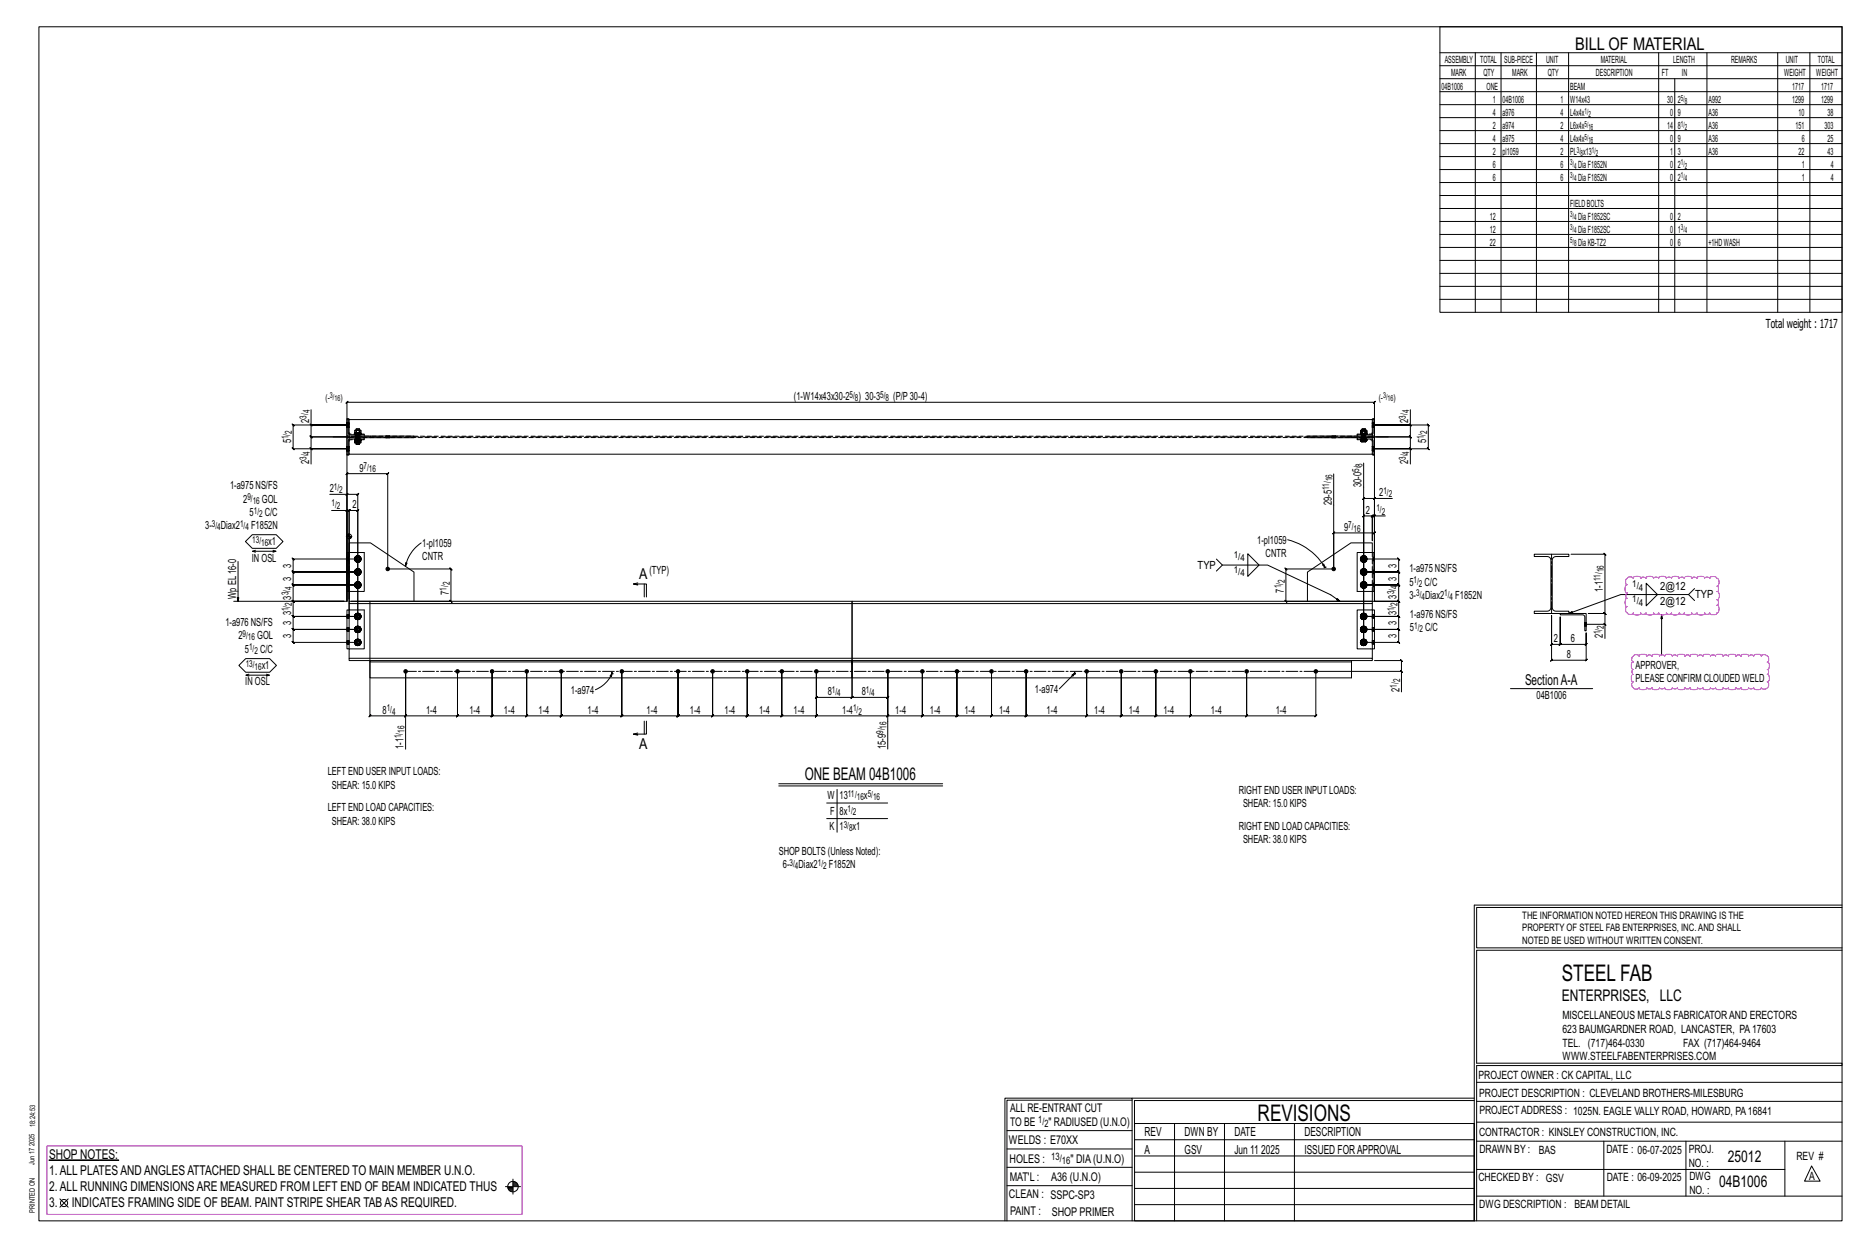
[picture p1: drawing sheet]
<svg xmlns="http://www.w3.org/2000/svg" width="914mm" height="610mm" viewBox="0 0 914 610" stroke-linecap="round" stroke-linejoin="round" font-family="sans-serif">
<g fill="#000" stroke="#000" stroke-width=".49">
<path d="M24 568h34z"/>
<circle cx="190" cy="278" r=".9"/>
<circle cx="653" cy="278" r=".9"/>
<circle cx="199" cy="328" r=".9"/>
<circle cx="224" cy="328" r=".9"/>
<circle cx="241" cy="328" r=".9"/>
<circle cx="258" cy="328" r=".9"/>
<circle cx="275" cy="328" r=".9"/>
<circle cx="304" cy="328" r=".9"/>
<circle cx="332" cy="328" r=".9"/>
<circle cx="349" cy="328" r=".9"/>
<circle cx="366" cy="328" r=".9"/>
<circle cx="383" cy="328" r=".9"/>
<circle cx="400" cy="328" r=".9"/>
<circle cx="435" cy="328" r=".9"/>
<circle cx="451" cy="328" r=".9"/>
<circle cx="468" cy="328" r=".9"/>
<circle cx="485" cy="328" r=".9"/>
<circle cx="502" cy="328" r=".9"/>
<circle cx="532" cy="328" r=".9"/>
<circle cx="549" cy="328" r=".9"/>
<circle cx="566" cy="328" r=".9"/>
<circle cx="583" cy="328" r=".9"/>
<circle cx="610" cy="328" r=".9"/>
<circle cx="644" cy="328" r=".9"/>
</g>
<g fill="none" stroke="#000" stroke-width=".49">
<path d="M19 13h883v584h-883zM705 13h197v140h-197zM705 26h197M705 32h197M705 39h197M722 26v127M735 26v127M752 26v127M768 26v127M812 26v127M820 39v114M836 26v127"/>
<path d="M870 26v127M886 26v127M705 45h197M705 51h197M705 58h197M705 64h197M705 70h197M705 77h197M705 83h197M705 89h197M705 96h197M705 102h197"/>
<path d="M705 108h197M705 115h197M705 121h197M705 127h197M705 134h197M705 140h197M705 146h197M152 219l1 1zM152 207l1 1zM152 200v8h18h-27v-1l1 1h-1v12v-1l1 1h-1h27h-18v7M152 208v6v-1l1 1h-1h18h-18v-1l1 1h-1v6M170 219h.1"/>
<path d="M170 207h.1M170 209h.1M170 218h.1M170 213h1h-1v-8h1v7l7 1M171 205h.1M171 219h.1M171 207h.1M171 209h.1M171 213h10v1h-10zM171 214h-1v9h1v-8h7v-1M171 213v-8h501v8M171 215v7h501v-7"/>
<path d="M171 214h-1M171 218h.1M174 212h3zM174 215h3zM174 215v1zM174 212v1zM174 212v-2v2M174 215v2v-2M174 216h.1M174 215v1M174 213h.1M174 215h1v1h-1"/>
<path d="M174 212l1 1M174 212h.1M174 214h.1M174 215h.1M174 216h1h1M174 212l2 1M175 216v-1h1v2h-2h2M175 212h1M175 216l1-1v1M175 212l1 1v-1M176 212h1M176 210h1v2"/>
<path d="M176 210h-2h2v2M176 212h.1M176 213h.1M176 214h.1M176 215h.1M176 215l1 1M177 216h-1M177 216v-1v2h-1M177 212l-1 1M177 212v1M181 213h22v1h-22M189 213h.1"/>
<path d="M189 214h.1M191 213h.1M191 214h.1M652 213h.1M652 214h.1M654 213h.1M654 214h.1M661 213h11v1h-11zM661 213h-21v1h21M664 213l8-1v-7h1v8h-1h1M664 214v1h8v8h1v-9h-1M666 212h3z"/>
<path d="M666 215v1zM666 215h.1M666 212v-2h1v2M666 212v-1h1v1M666 215l1 1M666 215h1v1h-1h1h-1M666 215h1h-1l1 1-1-1M667 212h.1M667 213h.1M667 214h.1M667 215h.1M667 216h2h-1"/>
<path d="M667 216v-1h2l-1 1M667 212l-1 1h3v-1M667 215h1M668 216l1-1-1 1M668 215l-1 1M668 210h1v2M668 211h1v1M668 211v-1h-1h1v2M668 210h-1v1h1v1M668 212h.1M668 213h.1M668 214h.1"/>
<path d="M668 215h.1M669 215v1M669 215h.1M669 216h-1M669 215l-1 1M672 209h.1M672 218h.1M672 207h.1M672 214h1M672 219h.1M672 205h.1M673 219h.1"/>
<path d="M673 207h.1M673 209h.1M673 218h.1M690 207l1 1zM690 219l1 1zM690 200v8h-17h26v-1l1 1h-1v12v-1l1 1h-1h-26h17v7M690 208v6v-1l1 1h-1h-17h17v-1l1 1h-1v6M170 221h.1M171 221h.1M171 222v1M653 232v46M668 227v87"/>
<path d="M672 221h.1M672 222v1M673 221h.1M161 242h9v52h-56M162 250h8v44M170 242h-1l1-1zM170 250h1h-1l1-1v1v52M170 242h5l1-1-1 1v72h-32l1 1-1-1v-6h1l-1-1v1h32h-32h1l-1-1v1v-6h1l-1-1v1h32h-32h1l-1-1v1v-8l1 1-1-1h25h-25l1 1-1-1v-8l1 1-1-1h32h-32l1 1-1-1v-6h1l-1-1v1h32h-32h1l-1-1v1v-7l1 1-1-1h32M170 249l-1 1zM672 244l1-1zM673 252l-1 1zM673 244h-5v-1l-1 1h1v70"/>
<path d="M673 252h-1l-1 1 1-1v13v-13l-1 1 1-1h-4l-1 1 1-1v34M678 252h-5v17M682 244h-9v50M117 275v19M120 265l3-3h12l4 3-4 3h-12zM124 270h11h-1M125 269l-1 1h1M134 269l1 1M170 262h2M170 270h1v19h-1zM170 262h.1M170 261v1"/>
<path d="M171 270h7v19h-7M171 261v1M171 261v32v-43h-1l1-1v1h4l1-1-1 1v52M171 270v-4h10l22 14v14M171 262v2M172 262v1M174 279h2l1 1-1 1h-2v-1zM174 272h2l1 1-1 2h-2v-2zM199 275l-1 2zM206 266a18 18 0 0 0-8 11M595 274l3 2h22l31 15 5 3M598 276l-3 3"/>
<path d="M611 271l5 5-5 6zM630 264a30 30 0 0 1 19 14M647 276h1l1 2zM649 278h-1M649 277v1M653 278h-24l1 1-1-1v16l1 1-1-1h44M653 278v-17h-1l1-1v1h20h-1l1-1v1v33M666 280h.1M666 273h.1M666 279v1M666 275h1M666 273v1"/>
<path d="M667 279h-1v1v1l1-1M667 273l-1-1v1v2l1-1M667 274l1 1M667 278l-1 1M667 272h-1M668 278l-1 1M668 279v-1l1 1h-1M668 272l-1 1M668 272h1l-1 1M668 273h17h-1l1 1v-1v7l-1-1 1 1h-17h17l-1-1 1 1v6h-1l1 1v-1h-17h17h-1l1 1v-1v8h-1l1 1v-1h-12h12h-1l1 1v-1v8l-1-1 1 1h-17h17l-1-1 1 1v6l-1-1 1 1h-17h17l-1-1 1 1v6h-1l1 1v-1h-17M668 279l1 1M668 273h1v1"/>
<path d="M668 274l1 1h-1M668 274h1v1M669 280l-1 1M669 273l-1 1M669 279h-1M669 272v1h-1M669 279v1M669 273h.1M672 270v-4h-11l-21 14v14M672 270h1v19h-1zM672 270h-8v19h8M751 271h17v1h-7l-1 2v24l2 1h6v1h-17v-1h7l1-2v-24l-2-1h-6z"/>
<path d="M769 271h17h-1l1 1v-1v29h-1l1 1v-1h-9h9h-1l1 1v-1v5M170 298h1v19h-1zM170 294v-62h-1l1-1v1h20h-1l1-1v1v46h31h-1l1 1v-1v16h-1l1 1v-1h-49M170 294v-97h-1l1-1v1h503h-1l1-1v1v97M171 289v5h501M171 295v3h7v19h-7v5M174 285h2l1 1-1 2h-2v-2zM181 294v56v1l1-1h-1h18l-1 1 1-1v-22v22l-1 1 1-1h25l-1 1 1-1v-22v22l-1 1 1-1h17l-1 1 1-1v-22v22l-1 1 1-1h17l-1 1 1-1v-22v22l-1 1 1-1h17l-1 1 1-1v-22v22l-1 1 1-1h29v1l1-1h-1v-22v22v1l1-1h-1h28l-1 1 1-1v-22v22l-1 1 1-1h17l-1 1 1-1v-22v22l-1 1 1-1h17l-1 1 1-1v-22v22l-1 1 1-1h17l-1 1 1-1v-22v22l-1 1 1-1h17l-1 1 1-1v-22v22l-1 1 1-1h35l-1 1 1-1v-22v22l-1 1 1-1h16v1l1-1h-1v-22v22v1l1-1h-1h17v1l1-1h-1v-22v22v1l1-1h-1h17v1l1-1h-1v-22v22v1l1-1h-1h17v1l1-1h-1v-22v22v1l1-1h-1h30l-1 1 1-1v-22v22l-1 1 1-1h17l-1 1 1-1v-22v22l-1 1 1-1h17l-1 1 1-1v-22v22l-1 1 1-1h17l-1 1 1-1v-22v22l-1 1 1-1h27v1l1-1h-1v-22v22v1l1-1h-1h34v1l1-1h-1v-22M312 286h-2h6v6M312 285l-2 1M315 286v6M666 286h.1"/>
<path d="M666 287l1 1M666 281h1M666 286v1M667 286l-1-1v1v1h1M667 287l1 1M667 281h1M667 285h-1M668 285h-1M668 285h1h-1M668 285l1 1v1M668 287h1l-1 1v-1M668 281h1h-1"/>
<path d="M668 287h1M668 280h1v1M669 286l-1 1M669 285v1h-1M669 286h.1M672 298h1v19h-1zM672 289v6h-501v-1M672 295v3h-8v19h8v5M806 285l5 6-5 5zM827 291l2 3M829 288l-2 3h-34l-25 9M174 314h.1"/>
<path d="M174 308h.1M174 302h.1M174 307v1M174 301v1M174 315l1 1M174 309h1M174 303h1M174 314v1M174 308v1M174 314v-1v1v1M174 308v-1v1v1v-1M174 301v1v1v-1"/>
<path d="M174 302l1 1M175 313h-1M175 307h-1M175 300l-1 1M175 315l1 1M175 309h1M175 303h1M175 313l-1 1M175 313h1v1M175 306l-1 1M175 307h1M175 301l1-1v1"/>
<path d="M176 313l1 1v1M176 307l1 1v1M176 301l1 1M176 313h-1M176 307h-1M176 300l-1 1M176 315v1l-1-1M176 309h-1M176 302v1h-1M176 315h1h-1M176 308l1 1h-1M176 302h1l-1 1"/>
<path d="M176 314v1M176 308v1M176 302v1M176 313l1 1h-1M176 307h1l-1 1M176 301h1h-1M177 314h.1M177 307v1M177 301v1M666 314h.1M666 308h.1M666 302h.1"/>
<path d="M666 301v1M666 307v1M666 303h1M666 309h1M666 315l1 1M666 308v1M666 314v1M667 301h-1v1v1l1-1M667 308l-1-1v1v1l1-1M667 314l-1-1v1v1h1M667 302l1 1M667 309h1"/>
<path d="M667 315l1 1M667 300l-1 1M667 307h-1M667 313h-1M667 303h1M668 300l-1 1M668 301v-1l1 1h-1M668 306l-1 1M668 307h1h-1M668 313l-1 1M668 313h1l-1 1M668 301l1 1"/>
<path d="M668 307l1 1v1M668 313l1 1v1M668 307h-1M668 313h-1M668 302l1 1h-1M668 309h1h-1M668 315h1l-1 1v-1M668 302h1v1M668 308l1 1M668 315h1M669 302l-1 1M669 308l-1 1"/>
<path d="M669 314l-1 1M669 301h-1M669 307l-1 1M669 313v1h-1M669 301v1M669 307v1M669 314h.1M760 301v14l-1 1 1-1h4l-1 1 1-1v-13v13l-1 1 1-1h12v1l1-1h-1v-5v13h1l-1 1v-1h-16l-1 1 1-1zM764 300h12v9v-7l-1-1h-11zM776 306h.1M776 305h.1M776 305h10v7"/>
<path d="M785 305l1 1zM813 301v19M117 326l3-4h12l3 4-3 3h-12zM120 330h12l-2 1M122 330h-2l2 1M130 330h2M171 322h501v1h-501zM181 323v1h236v-1v1h245v-1M181 324v8h236v-8v8h245v-8M199 328v39M299 329h1M300 329l-1 2z"/>
<path d="M300 329a15 15 0 0 1-9 8M300 329v1M400 328v13l-1 1 1-1h17v1l1-1h-1v-47v47v1l1-1h-1h18l-1 1 1-1v-13v38M526 329h.1M526 329l-7 8M526 329v1M645 328h41v11M673 323h13l1 1-1-1v5M686 328l1 1zM739 337h41M312 359h-2M315 353v6"/>
<path d="M316 353v6h-6l2 1M381 383h80M381 385h80M405 393h30M410 386v21M405 400h30M722 443v154M722 443h180M902 444h-179v20h179M902 465h-179v55h179v1h-179v76M554 538h-61v59M554 537h168"/>
<path d="M722 538h-167v13M723 539h179M723 530h179M493 553h61M555 550h167v47h-167zM555 558h167M575 550v47M599 550v47M634 550v47M723 549h179M723 558h179M785 558v27"/>
<path d="M825 558v27M874 558v27M251 577v7M251 579h2M251 580h3M251 578h2M493 571h61M493 562h61M555 573h167M555 566h167M723 572h151M887 570l4 8h-8z"/>
<path d="M29 587l4 4M33 587l-4 4M247 581h8M249 581h2M249 582h2M250 583h1M492 597v-60h62v60M493 580h61M555 589h167M555 581h167M723 585h179"/>
<circle cx="171" cy="262" r="1.2"/>
<circle cx="175" cy="273" r=".8"/>
<circle cx="175" cy="280" r=".8"/>
<circle cx="175" cy="280" r="1.6"/>
<circle cx="175" cy="273" r="1.6"/>
<circle cx="175" cy="286" r=".8"/>
<circle cx="175" cy="286" r="1.6"/>
<circle cx="31" cy="589" r="1.8"/>
<circle cx="251" cy="581" r="2.6"/>
</g>
<path d="M796 283a2.1 2.1 0 0 1 3 0 2.1 2.1 0 0 1 4 0 1.5 1.5 0 0 1 3 0 2.1 2.1 0 0 1 3 0 1.5 1.5 0 0 1 3 0 2.1 2.1 0 0 1 4 0 1.4 1.4 0 0 1 2 0 2.1 2.1 0 0 1 4 0 1.4 1.4 0 0 1 2 0 2.1 2.1 0 0 1 4 0 1.5 1.5 0 0 1 3 0 2.1 2.1 0 0 1 3 0 1.5 1.5 0 0 1 3 0 2.3 2.3 0 0 1 4 0l1 2-1 2h-1a1.5 1.5 0 0 1 0 2 2.3 2.3 0 0 1 0 4 1.5 1.5 0 0 1 0 3 2.4 2.4 0 0 1 0 4l-1 1-2-1a1.5 1.5 0 0 1-3 0 2.1 2.1 0 0 1-3 0 1.5 1.5 0 0 1-3 0 2.1 2.1 0 0 1-4 0 1.4 1.4 0 0 1-2 0 2.1 2.1 0 0 1-4 0 1.4 1.4 0 0 1-2 0 2.1 2.1 0 0 1-4 0 1.5 1.5 0 0 1-3 0 2.1 2.1 0 0 1-3 0 1.5 1.5 0 0 1-3 0 2.1 2.1 0 0 1-4 0 2.1 2.1 0 0 1-2 0 2.1 2.1 0 0 1 0-3 2.3 2.3 0 0 1 0-4 1.5 1.5 0 0 1 0-3 2.3 2.3 0 0 1 0-4l-1-1zM800 321l2-1v1a2.1 2.1 0 0 1 4 0 1.5 1.5 0 0 1 3 0 2.1 2.1 0 0 1 3 0 1.5 1.5 0 0 1 3 0 2.1 2.1 0 0 1 4 0 1.4 1.4 0 0 1 2 0 2.1 2.1 0 0 1 4 0 1.4 1.4 0 0 1 2 0 2.1 2.1 0 0 1 4 0 1.5 1.5 0 0 1 3 0 2.1 2.1 0 0 1 3 0 1.5 1.5 0 0 1 3 0 2.1 2.1 0 0 1 4 0 1.4 1.4 0 0 1 2 0 2.1 2.1 0 0 1 4 0 1.4 1.4 0 0 1 2 0 2.1 2.1 0 0 1 4 0 1.4 1.4 0 0 1 2 0 2.1 2.1 0 0 1 4 0 2 2 0 0 1 3 0 2 2 0 0 1 0 3 2.1 2.1 0 0 1 0 4 1.4 1.4 0 0 1 0 2 2.1 2.1 0 0 1 0 4 2 2 0 0 1 0 2 2 2 0 0 1-3 0 2.1 2.1 0 0 1-4 0 1.4 1.4 0 0 1-2 0 2.1 2.1 0 0 1-4 0 1.4 1.4 0 0 1-2 0 2.1 2.1 0 0 1-4 0 1.4 1.4 0 0 1-2 0 2.1 2.1 0 0 1-4 0 1.5 1.5 0 0 1-3 0 2.1 2.1 0 0 1-3 0 1.5 1.5 0 0 1-3 0 2.1 2.1 0 0 1-4 0 1.4 1.4 0 0 1-2 0 2.1 2.1 0 0 1-4 0 1.4 1.4 0 0 1-2 0 2.1 2.1 0 0 1-4 0 1.5 1.5 0 0 1-3 0 2.1 2.1 0 0 1-3 0 1.5 1.5 0 0 1-3 0 2.1 2.1 0 0 1-4 0 2 2 0 0 1-2 0 2 2 0 0 1 0-2 2.1 2.1 0 0 1 0-4 1.4 1.4 0 0 1 0-2 2.1 2.1 0 0 1 0-4 2 2 0 0 1 0-3zM23 561h233v33h-233z" fill="none" stroke="#f0f" stroke-width=".5"/>
<g fill="none" stroke="#000" stroke-width=".49" stroke-dasharray="2 1.4">
<path d="M170 219h1M170 219h.1M170 220h1M170 208h1M170 207h1M170 207h.1M170 209h.1M170 209h1M170 208l1 1M170 219v-1M171 205h-1M171 219h-1"/>
<path d="M171 207h-1M171 219h.1M171 220l-1-1 1 1M171 207h.1M171 208h-1h1M171 213h.1M171 214v1M171 214h501M171 216l1-1h6M171 218h-1M171 218v1M171 208h-1l1 1"/>
<path d="M174 215v1zM174 216h.1M174 212v-2v2v-2v2h2h-2M174 212v1zM174 212h.1M174 215v1M174 213h.1M174 215h1M174 216h1M174 212l1 1M174 213v1M174 214v1"/>
<path d="M174 214h.1M174 212v1M174 212v3zM174 215h.1M174 210h1M174 213v2zM174 210h2M174 217v-2M174 215v2zM174 212h1M174 210h.1M174 217h.1"/>
<path d="M175 212h-1h1M175 212h1M175 215h-1h1M175 215h1M175 213l-1 1M175 214l-1 1M175 213h.1M175 214v-1M175 213v-1M175 215v1zM175 216h.1M175 216h1"/>
<path d="M175 212h-1h1h-1M175 212v1zM175 212h.1M175 212l1 1M175 210h.1M175 210h1M175 217h-1M175 217h1M175 217h.1M175 213v1zM175 213v1M175 214h.1"/>
<path d="M175 214v1zM175 214v1M175 215h.1M175 213h1M175 214l1-1M175 213l1-1M175 216v-1l1 1M175 215l1 1M175 213v-1h1M176 216h.1M176 215h.1M176 212h.1"/>
<path d="M176 210h.1M176 217h.1M176 213h.1M176 213v1M176 214v1M176 214v-1M176 213v-1M176 210v2zM176 212h1h-1v-2h1v2M176 217h-2v-2h2h-2M176 215v2zM176 212v3z"/>
<path d="M176 213v2zM176 214h.1M176 215v-1M176 212l1 1zM176 215l1 1h-1zM176 212v1zM176 212h1M176 215h1M177 216h-1zM177 216h.1M177 215v1M177 213v-1"/>
<path d="M177 212h.1M177 215v2h-1v-2h1h-1M178 214h.1M178 213h.1M178 213l-6-1h-1M189 213v1M189 213h.1M190 213v1zM190 213l-1 1M190 214h-1M190 213v1M191 213h.1"/>
<path d="M191 214h.1M191 214v-1M652 213h.1M652 213v1M652 214h.1M652 214v-1M653 213v1zM653 214v-1M653 213h.1M653 214l1-1M654 214v-1M654 214h.1"/>
<path d="M664 214h.1M664 215h7l1 1M664 213h.1M666 215v1zM666 216h.1M666 212h1h-1v-2h1v2v-2v2h1h-1M666 215h.1M666 215v1M666 212h1h-1v-1h1v1v-1v1h1h-1M666 215l1 1M666 215h1M666 216h1h-1h1"/>
<path d="M666 216v-1l1 1-1-1h1M667 213h.1M667 213v1M667 214v1M667 214h.1M667 212h.1M667 212v1M667 212v3zM667 215h.1M667 210h.1M667 213v2zM667 211v-1"/>
<path d="M667 210h1M667 211h1M667 216h.1M667 211h.1M667 212h-1h1M667 212h1M667 213h-1l1-1M667 213h1M667 214v-1M667 213v-1M667 215v1zM667 216h1z"/>
<path d="M667 216h1M667 215h1zM667 215l1 1v-1M667 213l1 1zM667 212l1 1zM667 213h1zM668 214v-1M668 213h.1M668 214v1zM668 214l-1 1M668 215h-1M668 213v-1"/>
<path d="M668 212h.1M668 216l-1-1 1 1M668 215h.1M668 215l1 1M668 210h.1M668 216l-1-1h1M668 215h1M668 211h.1M668 214v1M668 216h.1M668 212h1M668 213h1"/>
<path d="M668 210v1M668 210v2zM668 212h1h-1v-2h1v2M668 211v1zM668 212h1h-1v-1h1v1M668 212v3zM668 213v2zM668 214h.1M668 215v-1M668 216h1M668 216l1-1M669 215v1h-1z"/>
<path d="M669 215l-1 1zM669 212h.1M669 213h.1M669 212v1M669 216h-1zM669 216h.1M669 215v1M669 215h.1M672 219l1 1-1-1M672 209h.1M672 208h1l-1-1M672 215v-1"/>
<path d="M672 213h.1M672 213h-501M672 212h-1l-7 1M672 209h1M673 205h-1M673 218h-1M673 207h-1M673 219h-1M673 220h-1M673 218v1M673 219l-1-1M673 208h-1"/>
<path d="M673 209h-1M673 209h.1M673 207h.1M673 208l-1-1M673 219h.1M170 221h.1M170 220l1 1M170 221v-1M170 223h1M170 221h1M672 221v-1M672 221h1"/>
<path d="M672 221h.1M672 223h1M673 220v1M673 221h.1M170 280h1M170 279h1M170 274h1zM170 274h.1M170 274h1M170 273h1M171 274l-1-1 1 1M171 270v19"/>
<path d="M174 280h.1M174 273v1zM174 273h.1M174 279v1zM174 279h.1M174 274v1zM174 274h.1M174 279v1v1M174 279l1-1M174 272v1v2M174 275h1M174 272h1"/>
<path d="M174 279l1-1zM174 272v1zM174 275v-1zM174 275h1zM174 272h1zM174 279h2M174 275h2M174 272h2M175 278h.1M175 275h.1M175 272h.1M175 278v1z"/>
<path d="M175 272v1zM175 279v2M175 279h.1M175 279h1M175 273v1M175 274v1zM175 274h.1M175 274h1M175 273h.1M175 273h1M175 273v-1zM175 279h1z"/>
<path d="M175 278h1zM175 278h1M175 275h1M175 275h1zM175 275l1-1zM175 272l1 1zM175 272h1zM175 272h1M176 279h.1M176 274v1zM176 274h.1M176 273h.1"/>
<path d="M176 278v1zM176 272v1zM176 275h.1M176 272h.1M176 278v1M176 274v-1M176 273v-1zM176 275l1-2-1-1M176 280h.1M176 273v1zM176 279v1zM176 279h1z"/>
<path d="M176 274h1zM176 273h1zM176 280h1zM176 272l1 1zM176 279l1 1M176 275l1-2M176 272l1 1M177 279v1zM177 274l-1 1zM177 273h.1M177 280h.1M177 273v1z"/>
<path d="M666 280h.1M666 273v1zM666 280l1-1-1 1 1 1-1-1M666 273l1-1-1 1 1 2-1-2M666 279v1zM666 273h.1M666 274v1zM666 279v1M666 274v-1M666 279h.1M666 279l1-1zM666 272v1z"/>
<path d="M666 275h1zM666 272h1zM666 279l1-1M666 275h1M666 272h1M667 279h.1M667 274h.1M667 273h.1M667 280h.1M667 273v1zM667 279h1zM667 275h1z"/>
<path d="M667 272h1zM667 279h-1v1v-1v1v1v-1v1h1M667 273l-1-1v1v1v1v-1v1l1-1M667 279v1zM667 278h1zM667 274l1 1h-1h1h-1zM667 274h1zM667 273h1zM668 278h-1h1h-1l1 1M668 279h.1M668 278v1zM668 278h.1"/>
<path d="M668 272h-1h1h-1h1M668 275h.1M668 274h.1M668 273h.1M668 272v1zM668 272h.1M668 278l1 1zM668 278l1 1M668 275h1zM668 275h1M668 272h1zM668 272h1"/>
<path d="M668 279v1zM668 279l1 1zM668 272l1 1zM668 280h.1M668 273v1zM668 279h1M668 274h1v1M668 273h1v-1M669 279h-1l1 1M669 275v-2M669 272l-1 1 1 1M669 279h.1"/>
<path d="M669 272v1zM669 279v1zM669 279v1M669 273h.1M669 274v1zM669 280l-1 1zM669 273l-1 2zM669 280h.1M669 273v1zM672 273h1zM672 273h1h-1M672 279h1z"/>
<path d="M672 280h1l-1-1M673 273h.1M673 273h-1M673 274h-1M673 279h.1M673 280l-1-1M673 280h-1M170 287h1zM170 287h.1M170 287h1M170 286h1M170 285h1"/>
<path d="M170 281h1zM170 281v-1M170 280l1 1M171 287l-1-1 1 1M171 280h-1h1M174 286v1zM174 286h.1M174 287h.1M174 280v1zM174 285v1v1M174 287l1 1M174 285h1"/>
<path d="M174 281h1M174 285v1zM174 287l1 1zM174 285h.1M174 285h1zM174 281h.1M174 281h1zM174 285v1v2M174 288h2M174 285h2M174 281h2M175 288h.1"/>
<path d="M175 285h.1M175 281h.1M175 285v2M175 287v1zM175 287h.1M175 287h1M175 285h1M175 281h1M175 288h1M175 288h1zM175 287h1zM175 285h1z"/>
<path d="M175 281h1zM176 287v1zM176 287h.1M176 285v1zM176 285v1M176 285h.1M176 281h.1M176 281v-1zM176 281v-1M176 288v-1zM176 288v-1M176 287v-1"/>
<path d="M176 280v-1M176 288l1-2-1-1M176 281l1-1-1-1M176 286v1zM176 287h1zM176 286h.1M176 286h1zM176 285l1 1zM176 287l1-1M176 285l1 1M176 281l1-1M177 287h-1z"/>
<path d="M177 286h.1M177 280l-1 1zM177 286v1zM666 286v1zM666 286l1-1-1 1 1 2-1-2M666 286h.1M666 287h.1M666 280v1zM666 287v-1M666 285v1zM666 287l1 1zM666 285h1z"/>
<path d="M666 281h1zM666 287l1 1M666 285h1M666 281h1M667 287h.1M667 286v-1M667 280v1M667 286v1zM667 288h1zM667 285h1zM667 281h1zM667 285h-1v1v1h1"/>
<path d="M667 286h.1M667 286v-1zM667 280v1zM667 287l1 1h-1h1h-1zM667 287h1zM667 281h1h-1h1h-1zM668 285h-1h1h-1h1M668 288h.1M668 287v1M668 287h.1M668 285h.1M668 281h.1"/>
<path d="M668 285v1zM668 281v-1zM668 288l1-1zM668 288l1-1M668 285h1zM668 285h1M668 281h1zM668 281h1M668 286h.1M668 285l1 1zM668 286v1zM668 287h1"/>
<path d="M668 286h1v-1M668 280h1v1M669 287v-1M669 285h-1l1 2M669 281v-1M669 285v1zM669 286h.1M669 287h.1M669 280v1zM669 286l-1 2zM669 286v1zM672 289v-19"/>
<path d="M672 285h1zM672 286h1h-1M673 281h-1M673 285v1M673 286l-1-1M673 286h-1M673 287h-1M170 315h1zM170 315h.1M170 315h1M170 314h1M170 313h1"/>
<path d="M170 309h1zM170 309h.1M170 308l1 1M170 308h1M170 307h1M170 302h1zM170 302h.1M170 302h1M170 301h1M171 315l-1-1 1 1M171 308h-1l1 1M171 302h-1h1"/>
<path d="M174 314v1zM174 308v1zM174 302h.1M174 314v-1v1v2v-2M174 308v-1v1v1v-1M174 302v-2v2v1v-1M174 314h.1M174 315h.1M174 307v1zM174 309h.1M174 301v1zM174 302v1z"/>
<path d="M174 315v-1M174 309v-1M174 307v1M174 301v1M174 313v1zM174 315l1 1zM174 313h1zM174 307h.1M174 309h1zM174 307l1-1zM174 300v1zM174 303h1z"/>
<path d="M174 300h1zM174 315l1 1M174 313h1M174 309h1M174 307h1zM174 307h1M174 303h1M174 301l1-1zM174 301l1-1M174 315h1M174 314l1-1M174 308l1 1"/>
<path d="M174 308l1-1M174 302l1 1M174 301h1M174 308h.1M174 316h2zM174 313h2zM174 309h2zM174 307h2zM174 303h2zM174 300h2zM174 314v-1v1v1M174 307v1v-1v2"/>
<path d="M174 301v1v-1v1v1v-1v1v-1M174 315h1zM174 314h1zM174 308l1 1zM174 308l1-1zM174 302h1zM174 301h1zM175 316h.1M175 313h.1M175 309v1zM175 306h.1M175 303h.1"/>
<path d="M175 300h.1M175 315v1zM175 315h.1M175 314v-1zM175 309h.1M175 307h.1M175 302h.1M175 301h.1M175 316h1zM175 316h1M175 315l1 1M175 315h1z"/>
<path d="M175 313l1 1zM175 313h1h-1h1zM175 313h1zM175 306v1v-1v1M175 310l1-1zM175 309h1zM175 309h1M175 307h1zM175 306l1 1-1-1 1 1zM175 306h1zM175 300v1M175 303h1z"/>
<path d="M175 303h1M175 302h1zM175 301h1zM175 300h1h-1h1v1zM175 300h1zM176 315h.1M176 314h.1M176 313v1M176 309h.1M176 309v-1zM176 307v1zM176 307h.1"/>
<path d="M176 303v-1M176 302h.1M176 301h.1M176 316v-1zM176 316v-1M176 313h.1M176 303h.1M176 300v1zM176 300v1M176 306v1zM176 300h.1M176 308h.1"/>
<path d="M176 301v1zM176 313l1 1zM176 307l1 1zM176 300l1 2zM176 314v1zM176 315h1h-1M176 314h1l-1-1M176 308l1 1h-1M176 308l1-1h-1M176 302h1l-1 1M176 301h1h-1M176 315v-1"/>
<path d="M176 313v1l1 1M176 309v-1M176 307l1 2M176 301l1 1M176 307h1zM176 300l1 1zM177 314h.1M177 307v1zM177 307v1M177 301v1zM177 301v1M177 315h-1z"/>
<path d="M177 309h-1zM177 302l-1 1zM177 314l-1 2zM177 308l-1 1zM177 314v1zM177 308v1zM177 302h.1M666 302h.1M666 308v1zM666 314v1zM666 302l1-2-1 2 1 1-1-1M666 308l1-1-1 1 1 1-1-1"/>
<path d="M666 314l1-1-1 1 1 2-1-2M666 301v1zM666 302v1zM666 307v1zM666 309h.1M666 314h.1M666 315h.1M666 301v1M666 309v-1M666 307v1M666 315v-1M666 300v1z"/>
<path d="M666 303h1zM666 300h1zM666 307h.1M666 309h1zM666 307l1-1zM666 313v1zM666 315l1 1zM666 313h1zM666 303h1M666 301l1-1zM666 301l1-1M666 309h1"/>
<path d="M666 307h1zM666 307h1M666 315l1 1M666 313h1M667 302v1M667 301h.1M667 308v1M667 308v-1M667 315h.1M667 314v-1M667 302h.1M667 308h.1"/>
<path d="M667 314v1zM667 303h1zM667 300h1zM667 309h1zM667 307h1zM667 316h1zM667 313h1zM667 301h-1v1v-1v1v1v-1v1l1-1M667 307h-1v1v-1v2h1M667 314l-1-1v1v1h1M667 301v1zM667 308v1z"/>
<path d="M667 308v-1zM667 314h.1M667 309l1 1zM667 306h1zM667 303h1h-1h1h-1zM667 302h1zM667 301h1zM667 309h1h-1h1h-1zM667 315l1 1h-1h1h-1zM667 315h1zM667 314l1-1zM668 300h-1h1h-1l1 1"/>
<path d="M668 303h.1M668 302h.1M668 301h.1M668 300v1zM668 300h.1M668 306l-1 1 1-1-1 1h1M668 310v-1zM668 309h.1M668 307h.1M668 306v1v-1v1zM668 306h.1M668 313h-1h1h-1h1"/>
<path d="M668 316h.1M668 315v1M668 315h.1M668 313v1zM668 313h.1M668 303v-1M668 309v-1zM668 307v1zM668 314h.1M668 313v1M668 303h1zM668 303h1"/>
<path d="M668 300l1 1zM668 300l1 1M668 309h1zM668 309h1M668 307h1zM668 307h1M668 316l1-1zM668 316l1-1M668 313h1zM668 313h1M668 300h1zM668 306l1 1z"/>
<path d="M668 301v1zM668 308h.1M668 300l1 2zM668 307l1 1zM668 313l1 1zM668 314v1zM668 302h1v1M668 301h1M668 308l1 1M668 308l1-1M668 315h1M668 314h1v-1"/>
<path d="M669 303v-1M669 301h-1l1 1M669 309v-1M669 307h-1l1 2M669 315v-1M669 313l-1 1 1 1M669 300v1zM669 307h.1M669 313v1zM669 301v1zM669 301v1M669 307v1z"/>
<path d="M669 307v1M669 314h.1M669 302v1zM669 309h.1M669 315h.1M669 302l-1 1zM669 308l-1 1zM669 314l-1 2zM669 302h.1M669 308v1zM669 314v1zM672 301h1z"/>
<path d="M672 301l1 1-1-1M672 307h1zM672 308h1l-1-1M672 313h1zM672 314h1h-1M673 301h.1M673 301h-1M673 302h-1M673 307h.1M673 308l-1-1M673 308h-1M673 309h-1"/>
<path d="M673 313v1M673 314l-1-1M673 314h-1M673 315h-1M776 305v1zM776 306h.1M776 305h.1"/>
</g>
<path d="M163 214h517" fill="none" stroke="#000" stroke-width=".49" stroke-dasharray="6.8 1 0 1"/>
<path d="M760 300v-29M644 328h-445" fill="none" stroke="#000" stroke-width=".49" stroke-dasharray="5.8 1 1 1"/>
<g font-size="11.2">
<text x="764" y="480">STEEL FAB</text>
<text x="616" y="548">REVISIONS</text>
</g>
<g font-size="8.6">
<text x="771" y="24">BILL OF MATERIAL</text>
<text x="394" y="381">ONE BEAM 04B1006</text>
</g>
<g font-size="7.9">
<text x="765" y="490">ENTERPRISES, LLC</text>
<text x="846" y="569">25012</text>
<text x="842" y="581">04B1006</text>
</g>
<g font-size="7.3">
<text x="313" y="283">A</text>
<text x="747" y="335">SectionA-A</text>
<text x="313" y="366">A</text>
</g>
<g font-size="6.6">
<text x="24" y="567">SHOP NOTES:</text>
<text x="24" y="575">1.ALL PLATESANDANGLESATTACHED SHALL BE CENTERED TO MAIN MEMBER U.N.O.</text>
<text x="24" y="583">2.ALL RUNNING DIMENSIONSARE MEASURED FROM LEFT END OF BEAM INDICATED THUS</text>
<text x="24" y="591">3.</text>
<text x="35" y="591">INDICATES FRAMING SIDE OF BEAM. PAINT STRIPE SHEAR TABAS REQUIRED.</text>
</g>
<g font-size="6.1">
<text x="864" y="161">Total weight : 1717</text>
<text x="560" y="556">REV</text>
<text x="580" y="556">DWN BY</text>
<text x="604" y="556">DATE</text>
<text x="639" y="556">DESCRIPTION</text>
<text x="560" y="564">A</text>
<text x="580" y="564">GSV</text>
<text x="604" y="564">Jun 11</text>
<text x="617" y="564">2025</text>
<text x="639" y="564">ISSUED FORAPPROVAL</text>
</g>
<g font-size="5.9">
<text x="494" y="560">WELDS : E70XX</text>
<text x="494" y="569">HOLES :</text>
<text x="524" y="569">&quot; DIA(U.N.O)</text>
<text x="494" y="578">MAT'L :</text>
<text x="515" y="578">A36 (U.N.O)</text>
<text x="494" y="586">CLEAN : SSPC-SP3</text>
<text x="495" y="595">PAINT :</text>
<text x="515" y="595">SHOP PRIMER</text>
</g>
<g font-size="5.8">
<text x="494" y="544">ALL RE-ENTRANT CUT</text>
<text x="494" y="551">TO BE</text>
<text x="513" y="551">&quot; RADIUSED (U.N.O)</text>
</g>
<g font-size="5.6">
<text x="765" y="499">MISCELLANEOUS METALS FABRICATORAND ERECTORS</text>
<text x="765" y="505">623 BAUMGARDNER ROAD, LANCASTER, PA17603</text>
<text x="765" y="512">TEL. (717)464-0330</text>
<text x="824" y="512">FAX (717)464-9464</text>
<text x="765" y="519">WWW.STEELFABENTERPRISES.COM</text>
<text x="724" y="528">PROJECT OWNER : CK CAPITAL, LLC</text>
<text x="724" y="537">PROJECT DESCRIPTION : CLEVELAND BROTHERS-MILESBURG</text>
<text x="724" y="545">PROJECTADDRESS : 1025N. EAGLE VALLY ROAD, HOWARD, PA16841</text>
<text x="724" y="556">CONTRACTOR : KINSLEY CONSTRUCTION, INC.</text>
<text x="724" y="564">DRAWN BY :</text>
<text x="753" y="564">BAS</text>
<text x="786" y="564">DATE : 06-07-2025</text>
<text x="827" y="564">PROJ.</text>
<text x="879" y="568">REV #</text>
<text x="827" y="571">NO. :</text>
<text x="724" y="578">CHECKED BY : GSV</text>
<text x="787" y="578">DATE : 06-09-2025</text>
<text x="827" y="578">DWG</text>
<text x="886" y="578">A</text>
<text x="827" y="584">NO. :</text>
<text x="724" y="591">DWG DESCRIPTION : BEAM DETAIL</text>
</g>
<g font-size="5.5">
<text x="389" y="196">(1-W14x43x30-2</text>
<text x="420" y="196">) 30-3</text>
<text x="437" y="196">(P/P30-4)</text>
<text x="151" y="207" transform="rotate(-90 151 207)">2</text>
<text x="689" y="207" transform="rotate(-90 689 207)">2</text>
<text x="142" y="217" transform="rotate(-90 142 217)">5</text>
<text x="698" y="217" transform="rotate(-90 698 217)">5</text>
<text x="151" y="227" transform="rotate(-90 151 227)">2</text>
<text x="689" y="227" transform="rotate(-90 689 227)">2</text>
<text x="176" y="231">9</text>
<text x="113" y="239">1-a975 NS/FS</text>
<text x="667" y="238" transform="rotate(-90 667 238)">30-0</text>
<text x="119" y="246">2</text>
<text x="128" y="246">GOL</text>
<text x="161" y="241">2</text>
<text x="675" y="243">2</text>
<text x="172" y="249">2</text>
<text x="652" y="247" transform="rotate(-90 652 247)">29-5</text>
<text x="669" y="251">2</text>
<text x="122" y="252">5</text>
<text x="130" y="252">C/C</text>
<text x="100" y="259">3-</text>
<text x="108" y="259">Diax2</text>
<text x="123" y="259">F1852N</text>
<text x="658" y="260">9</text>
<text x="131" y="267">x1</text>
<text x="207" y="268">1-pl1059</text>
<text x="615" y="266">1-pl1059</text>
<text x="123" y="275">IN OSL</text>
<text x="207" y="274">CNTR</text>
<text x="620" y="273">CNTR</text>
<text x="142" y="278" transform="rotate(-90 142 278)">3</text>
<text x="318" y="281">(TYP)</text>
<text x="586" y="278">TYP</text>
<text x="684" y="278" transform="rotate(-90 684 278)">3</text>
<text x="690" y="280">1-a975 NS/FS</text>
<text x="142" y="284" transform="rotate(-90 142 284)">3</text>
<text x="684" y="284" transform="rotate(-90 684 284)">3</text>
<text x="690" y="287">5</text>
<text x="697" y="287">C/C</text>
<text x="116" y="293" transform="rotate(-90 116 293)">Wp EL16-0</text>
<text x="142" y="293" transform="rotate(-90 142 293)">3</text>
<text x="220" y="291" transform="rotate(-90 220 291)">7</text>
<text x="628" y="290" transform="rotate(-90 628 290)">7</text>
<text x="684" y="293" transform="rotate(-90 684 293)">3</text>
<text x="690" y="293">3-</text>
<text x="698" y="293">Diax2</text>
<text x="712" y="293">F1852N</text>
<text x="785" y="290" transform="rotate(-90 785 290)">1-1</text>
<text x="813" y="289">2@12</text>
<text x="830" y="293">TYP</text>
<text x="813" y="296">2@12</text>
<text x="142" y="306" transform="rotate(-90 142 306)">3</text>
<text x="142" y="301" transform="rotate(-90 142 301)">3</text>
<text x="684" y="306" transform="rotate(-90 684 306)">3</text>
<text x="684" y="301" transform="rotate(-90 684 301)">3</text>
<text x="690" y="302">1-a976 NS/FS</text>
<text x="110" y="306">1-a976 NS/FS</text>
<text x="690" y="309">5</text>
<text x="698" y="309">C/C</text>
<text x="117" y="313">2</text>
<text x="126" y="313">GOL</text>
<text x="142" y="312" transform="rotate(-90 142 312)">3</text>
<text x="684" y="312" transform="rotate(-90 684 312)">3</text>
<text x="761" y="314">2</text>
<text x="769" y="314">6</text>
<text x="785" y="312" transform="rotate(-90 785 312)">2</text>
<text x="120" y="319">5</text>
<text x="127" y="319">C/C</text>
<text x="767" y="322">8</text>
<text x="128" y="327">x1</text>
<text x="801" y="327">APPROVER,</text>
<text x="120" y="335">IN OSL</text>
<text x="801" y="334">PLEASE CONFIRM CLOUDED WELD</text>
<text x="279" y="339">1-a974</text>
<text x="405" y="340">8</text>
<text x="422" y="340">8</text>
<text x="507" y="339">1-a974</text>
<text x="685" y="339" transform="rotate(-90 685 339)">2</text>
<text x="752" y="342">04B1006</text>
<text x="187" y="349">8</text>
<text x="209" y="349">1-4</text>
<text x="230" y="349">1-4</text>
<text x="247" y="349">1-4</text>
<text x="264" y="349">1-4</text>
<text x="288" y="349">1-4</text>
<text x="317" y="349">1-4</text>
<text x="338" y="349">1-4</text>
<text x="355" y="349">1-4</text>
<text x="372" y="349">1-4</text>
<text x="388" y="349">1-4</text>
<text x="412" y="349">1-4</text>
<text x="438" y="349">1-4</text>
<text x="455" y="349">1-4</text>
<text x="472" y="349">1-4</text>
<text x="489" y="349">1-4</text>
<text x="512" y="349">1-4</text>
<text x="536" y="349">1-4</text>
<text x="553" y="349">1-4</text>
<text x="569" y="349">1-4</text>
<text x="593" y="349">1-4</text>
<text x="625" y="349">1-4</text>
<text x="198" y="367" transform="rotate(-90 198 367)">1-1</text>
<text x="434" y="366" transform="rotate(-90 434 366)">15-9</text>
<text x="160" y="379">LEFT END USER INPUT LOADS:</text>
<text x="162" y="386">SHEAR: 15.0 KIPS</text>
<text x="606" y="388">RIGHT END USER INPUT LOADS:</text>
<text x="405" y="391">W</text>
<text x="411" y="391">13</text>
<text x="423" y="391">x</text>
<text x="608" y="395">SHEAR: 15.0 KIPS</text>
<text x="160" y="397">LEFT END LOAD CAPACITIES:</text>
<text x="406" y="399">F</text>
<text x="411" y="399">8x</text>
<text x="162" y="403">SHEAR: 38.0 KIPS</text>
<text x="406" y="406">K</text>
<text x="411" y="406">1</text>
<text x="417" y="406">x1</text>
<text x="606" y="406">RIGHT END LOAD CAPACITIES:</text>
<text x="608" y="413">SHEAR: 38.0 KIPS</text>
<text x="381" y="418">SHOPBOLTS (Unless Noted):</text>
<text x="383" y="425">6-</text>
<text x="391" y="425">Diax2</text>
<text x="406" y="425">F1852N</text>
</g>
<g font-size="5">
<text x="745" y="450">THE INFORMATION NOTED HEREON THIS DRAWING IS THE</text>
<text x="745" y="456">PROPERTY OF STEEL FAB ENTERPRISES, INC.AND SHALL</text>
<text x="745" y="462">NOTED BE USED WITHOUT WRITTEN CONSENT.</text>
<text x="508" y="550">1/</text>
<text x="511" y="551">2</text>
<text x="515" y="568">13/</text>
<text x="520" y="570">16</text>
</g>
<g font-size="4.9">
<text x="707" y="31">ASSEMBLY</text>
<text x="725" y="31">TOTAL</text>
<text x="736" y="31">SUB-PIECE</text>
<text x="757" y="31">UNIT</text>
<text x="784" y="31">MATERIAL</text>
<text x="819" y="31">LENGTH</text>
<text x="847" y="31">REMARKS</text>
<text x="874" y="31">UNIT</text>
<text x="890" y="31">TOTAL</text>
<text x="710" y="37">MARK</text>
<text x="726" y="37">QTY</text>
<text x="740" y="37">MARK</text>
<text x="758" y="37">QTY</text>
<text x="781" y="37">DESCRIPTION</text>
<text x="814" y="37">FT</text>
<text x="823" y="37">IN</text>
<text x="873" y="37">WEIGHT</text>
<text x="889" y="37">WEIGHT</text>
<text x="706" y="44">04B1006</text>
<text x="728" y="44">ONE</text>
<text x="769" y="44">BEAM</text>
<text x="877" y="44">1717</text>
<text x="891" y="44">1717</text>
<text x="731" y="50">1</text>
<text x="736" y="50">04B1006</text>
<text x="764" y="50">1</text>
<text x="769" y="50">W14x43</text>
<text x="816" y="50">30</text>
<text x="821" y="50">2</text>
<text x="836" y="50">A992</text>
<text x="877" y="50">1299</text>
<text x="891" y="50">1299</text>
<text x="731" y="57">4</text>
<text x="736" y="57">a976</text>
<text x="764" y="57">4</text>
<text x="769" y="57">L4x4x</text>
<text x="818" y="57">0</text>
<text x="821" y="57">9</text>
<text x="836" y="57">A36</text>
<text x="880" y="57">10</text>
<text x="895" y="57">38</text>
<text x="731" y="63">2</text>
<text x="736" y="63">a974</text>
<text x="764" y="63">2</text>
<text x="769" y="63">L6x4x</text>
<text x="816" y="63">14</text>
<text x="821" y="63">8</text>
<text x="836" y="63">A36</text>
<text x="879" y="63">151</text>
<text x="893" y="63">303</text>
<text x="731" y="69">4</text>
<text x="736" y="69">a975</text>
<text x="764" y="69">4</text>
<text x="769" y="69">L4x4x</text>
<text x="818" y="69">0</text>
<text x="821" y="69">9</text>
<text x="836" y="69">A36</text>
<text x="882" y="69">6</text>
<text x="895" y="69">25</text>
<text x="731" y="76">2</text>
<text x="736" y="76">pl1059</text>
<text x="764" y="76">2</text>
<text x="769" y="76">PL x13</text>
<text x="818" y="76">1</text>
<text x="821" y="76">3</text>
<text x="836" y="76">A36</text>
<text x="880" y="76">22</text>
<text x="895" y="76">43</text>
<text x="731" y="82">6</text>
<text x="764" y="82">6</text>
<text x="772" y="82">DiaF1852N</text>
<text x="818" y="82">0</text>
<text x="821" y="82">2</text>
<text x="882" y="82">1</text>
<text x="896" y="82">4</text>
<text x="731" y="88">6</text>
<text x="764" y="88">6</text>
<text x="772" y="88">DiaF1852N</text>
<text x="818" y="88">0</text>
<text x="821" y="88">2</text>
<text x="882" y="88">1</text>
<text x="896" y="88">4</text>
<text x="769" y="101">FIELDBOLTS</text>
<text x="729" y="107">12</text>
<text x="772" y="107">DiaF1852SC</text>
<text x="818" y="107">0</text>
<text x="821" y="107">2</text>
<text x="729" y="114">12</text>
<text x="772" y="114">DiaF1852SC</text>
<text x="818" y="114">0</text>
<text x="821" y="114">1</text>
<text x="729" y="120">22</text>
<text x="772" y="120">DiaKB-TZ2</text>
<text x="818" y="120">0</text>
<text x="821" y="120">6</text>
<text x="836" y="120">+1HDWASH</text>
</g>
<g font-size="4.7">
<text x="159" y="196">(-</text>
<text x="167" y="196">)</text>
<text x="416" y="195">5/</text>
<text x="418" y="196">8</text>
<text x="431" y="195">5/</text>
<text x="433" y="196">8</text>
<text x="675" y="196">(-</text>
<text x="682" y="196">)</text>
<text x="152" y="202" transform="rotate(-90 152 202)">4</text>
<text x="690" y="202" transform="rotate(-90 690 202)">4</text>
<text x="150" y="205" transform="rotate(-90 150 205)">3/</text>
<text x="688" y="205" transform="rotate(-90 688 205)">3/</text>
<text x="141" y="215" transform="rotate(-90 141 215)">1/</text>
<text x="143" y="212" transform="rotate(-90 143 212)">2</text>
<text x="697" y="215" transform="rotate(-90 697 215)">1/</text>
<text x="699" y="212" transform="rotate(-90 699 212)">2</text>
<text x="150" y="225" transform="rotate(-90 150 225)">3/</text>
<text x="152" y="222" transform="rotate(-90 152 222)">4</text>
<text x="688" y="225" transform="rotate(-90 688 225)">3/</text>
<text x="690" y="222" transform="rotate(-90 690 222)">4</text>
<text x="178" y="230">7/</text>
<text x="181" y="231">16</text>
<text x="665" y="231" transform="rotate(-90 665 231)">5/</text>
<text x="667" y="228" transform="rotate(-90 667 228)">8</text>
<text x="163" y="240">1/</text>
<text x="651" y="240" transform="rotate(-90 651 240)">11/</text>
<text x="652" y="235" transform="rotate(-90 652 235)">16</text>
<text x="121" y="245">9/</text>
<text x="166" y="241">2</text>
<text x="677" y="242">1/</text>
<text x="680" y="243">2</text>
<text x="124" y="246">16</text>
<text x="124" y="251">1/</text>
<text x="162" y="248">1/</text>
<text x="165" y="249">2</text>
<text x="674" y="250">1/</text>
<text x="676" y="252">2</text>
<text x="104" y="258">3/</text>
<text x="117" y="258">1/</text>
<text x="127" y="253">2</text>
<text x="106" y="259">4</text>
<text x="120" y="259">4</text>
<text x="660" y="258">7/</text>
<text x="663" y="260">16</text>
<text x="123" y="265">13/</text>
<text x="128" y="267">16</text>
<text x="604" y="273">1/</text>
<text x="607" y="275">4</text>
<text x="604" y="280">1/</text>
<text x="607" y="282">4</text>
<text x="785" y="280" transform="rotate(-90 785 280)">16</text>
<text x="220" y="286" transform="rotate(-90 220 286)">2</text>
<text x="627" y="288" transform="rotate(-90 627 288)">1/</text>
<text x="629" y="285" transform="rotate(-90 629 285)">2</text>
<text x="692" y="285">1/</text>
<text x="695" y="287">2</text>
<text x="783" y="284" transform="rotate(-90 783 284)">11/</text>
<text x="799" y="287">1/</text>
<text x="141" y="291" transform="rotate(-90 141 291)">3/</text>
<text x="143" y="289" transform="rotate(-90 143 289)">4</text>
<text x="219" y="289" transform="rotate(-90 219 289)">1/</text>
<text x="682" y="291" transform="rotate(-90 682 291)">3/</text>
<text x="684" y="288" transform="rotate(-90 684 288)">4</text>
<text x="693" y="292">3/</text>
<text x="696" y="293">4</text>
<text x="707" y="292">1/</text>
<text x="710" y="293">4</text>
<text x="802" y="289">4</text>
<text x="141" y="299" transform="rotate(-90 141 299)">1/</text>
<text x="143" y="296" transform="rotate(-90 143 296)">2</text>
<text x="682" y="299" transform="rotate(-90 682 299)">1/</text>
<text x="684" y="296" transform="rotate(-90 684 296)">2</text>
<text x="799" y="295">1/</text>
<text x="802" y="296">4</text>
<text x="119" y="312">9/</text>
<text x="692" y="308">1/</text>
<text x="695" y="309">2</text>
<text x="783" y="310" transform="rotate(-90 783 310)">1/</text>
<text x="785" y="308" transform="rotate(-90 785 308)">2</text>
<text x="121" y="313">16</text>
<text x="122" y="318">1/</text>
<text x="125" y="320">2</text>
<text x="120" y="326">13/</text>
<text x="125" y="328">16</text>
<text x="685" y="334" transform="rotate(-90 685 334)">2</text>
<text x="407" y="339">1/</text>
<text x="410" y="341">4</text>
<text x="424" y="339">1/</text>
<text x="426" y="341">4</text>
<text x="684" y="336" transform="rotate(-90 684 336)">1/</text>
<text x="189" y="348">1/</text>
<text x="192" y="350">4</text>
<text x="418" y="348">1/</text>
<text x="420" y="350">2</text>
<text x="198" y="359" transform="rotate(-90 198 359)">16</text>
<text x="432" y="359" transform="rotate(-90 432 359)">9/</text>
<text x="434" y="356" transform="rotate(-90 434 356)">16</text>
<text x="196" y="361" transform="rotate(-90 196 361)">1/</text>
<text x="415" y="390">11/</text>
<text x="425" y="390">5/</text>
<text x="419" y="391">16</text>
<text x="427" y="391">16</text>
<text x="415" y="397">1/</text>
<text x="417" y="399">2</text>
<text x="413" y="405">3/</text>
<text x="416" y="407">8</text>
<text x="387" y="424">3/</text>
<text x="389" y="425">4</text>
<text x="400" y="424">1/</text>
<text x="403" y="425">2</text>
</g>
<g font-size="4.2">
<text x="823" y="49">5/</text>
<text x="825" y="51">8</text>
<text x="776" y="56">1/</text>
<text x="778" y="57">2</text>
<text x="776" y="62">5/</text>
<text x="778" y="63">16</text>
<text x="823" y="62">1/</text>
<text x="825" y="63">2</text>
<text x="776" y="68">5/</text>
<text x="778" y="70">16</text>
<text x="772" y="75">3/</text>
<text x="774" y="76">8</text>
<text x="779" y="75">1/</text>
<text x="781" y="76">2</text>
<text x="769" y="81">3/</text>
<text x="770" y="82">4</text>
<text x="823" y="81">1/</text>
<text x="825" y="82">2</text>
<text x="769" y="87">3/</text>
<text x="770" y="89">4</text>
<text x="823" y="87">1/</text>
<text x="825" y="89">4</text>
<text x="769" y="106">3/</text>
<text x="770" y="108">4</text>
<text x="769" y="113">3/</text>
<text x="823" y="113">3/</text>
<text x="769" y="119">5/</text>
<text x="770" y="114">4</text>
<text x="825" y="114">4</text>
<text x="770" y="121">8</text>
</g>
<g font-size="4">
<text x="161" y="195">3/</text>
<text x="164" y="196">16</text>
<text x="677" y="195">3/</text>
<text x="679" y="196">16</text>
</g>
<g font-size="3.7">
<text x="17" y="551" transform="rotate(-90 17 551)">18:24:53</text>
<text x="17" y="561" transform="rotate(-90 17 561)">2025</text>
<text x="17" y="570" transform="rotate(-90 17 570)">Jun 17</text>
<text x="17" y="593" transform="rotate(-90 17 593)">PRINTED ON</text>
</g>
</svg>
